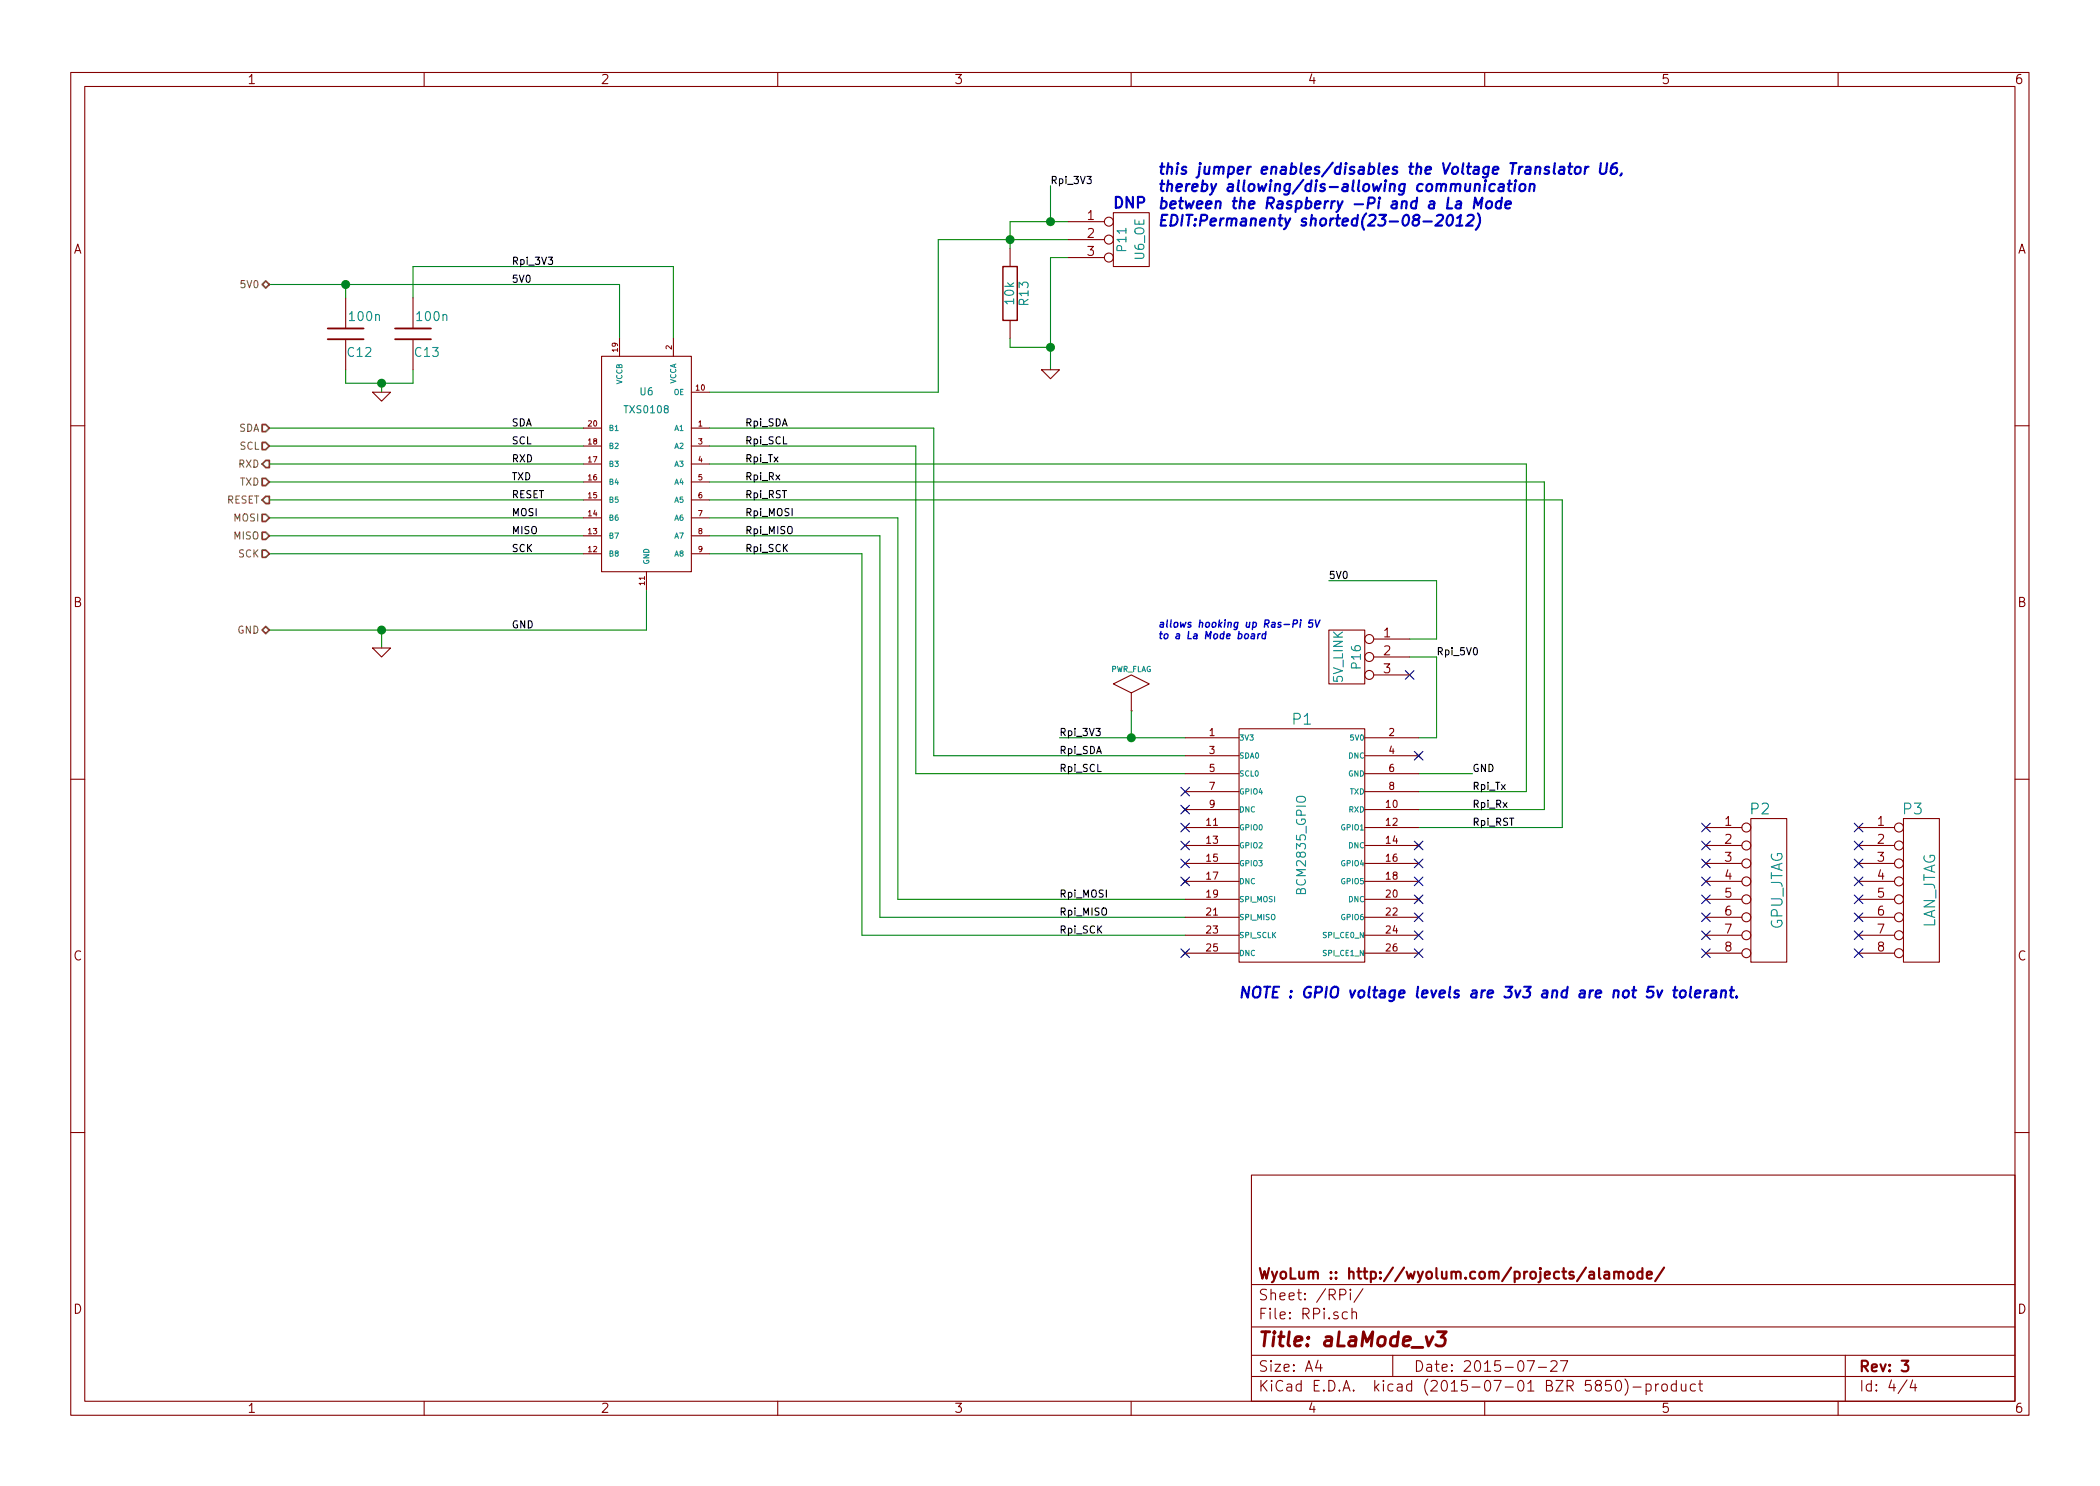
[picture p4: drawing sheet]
<svg xmlns="http://www.w3.org/2000/svg" width="297mm" height="210mm" viewBox="0 0 297 210" stroke-linecap="round" stroke-linejoin="round" font-family="sans-serif">
<g fill="none" stroke="#840000" stroke-width=".15">
<path d="M10 10.3h277v189.9h-277zM12 12.2h273v186.1h-273zM60 10.3v1.9M110 10.3v1.9M160 10.3v1.9M210 10.3v1.9M260 10.3v1.9M142.9 35.2v2.5M151.1 31.4h5.1M151.1 33.9h5.1M151.1 36.4h5.1M157.5 30.1h5.1v7.6h-5.1z"/>
<path d="M48.9 42.2v4.3M48.9 48v4.3M52.7 55.5h2.5l-1.2 1.3zM58.4 42.2v4.3M58.4 48v4.3M85.1 50.4h12.7v30.5h-12.7zM87.6 47.9v2.5M95.2 47.9v2.5M97.8 55.5h2.5M142.9 45.3v2.6M147.3 52.3h2.6l-1.3 1.3zM10 60.2h2"/>
<path d="M82.5 60.6h2.6M82.5 63.1h2.6M82.5 65.7h2.6M82.5 68.2h2.6M82.5 70.7h2.6M82.5 73.3h2.6M82.5 75.8h2.6M82.5 78.4h2.6M97.8 60.6h2.5M97.8 63.1h2.5M97.8 65.7h2.5M97.8 68.2h2.5"/>
<path d="M97.8 70.7h2.5M97.8 73.3h2.5M97.8 75.8h2.5M97.8 78.4h2.5M285 60.2h2M52.7 91.7h2.5l-1.2 1.3zM91.4 80.9v2.5M157.5 96.8l2.5-1.3 2.6 1.3-2.6 1.2zM160 98v2.6M188 89.1h5v7.7h-5zM194.3 90.4h5.1M194.3 93h5.1"/>
<path d="M194.3 95.5h5.1M10 110.3h2M160 100.6h.1M167.3 114.2l.6 .7M167.6 104.4h7.7M167.6 106.9h7.7M167.6 109.5h7.7M167.6 112h7.7M167.6 114.5h7.7M167.6 117.1h7.7M167.6 119.6h7.7M167.9 114.2l-.6 .7"/>
<path d="M175.3 103.1h17.7v33h-17.7zM193 104.4h7.7M193 106.9h7.7M193 109.5h7.7M193 112h7.7M193 114.5h7.7M193 117.1h7.7M193 119.6h7.7M200.4 106.6l.6 .6M200.4 119.3l.6 .6M201 106.6l-.6 .6M201 119.3l-.6 .6"/>
<path d="M241.3 117.1h5.1M241.3 119.6h5.1M247.6 115.8h5.1v20.3h-5.1zM262.9 117.1h5.1M262.9 119.6h5.1M269.2 115.8h5.1v20.3h-5.1zM285 110.3h2M167.3 134.6l.6 .6M167.3 124.4l.6 .6M167.6 127.2h7.7M167.6 129.8h7.7M167.6 132.3h7.7"/>
<path d="M167.6 122.2h7.7M167.6 134.9h7.7M167.6 124.7h7.7M167.9 134.6l-.6 .6M167.9 124.4l-.6 .6M193 127.2h7.7M193 129.8h7.7M193 132.3h7.7M193 122.2h7.7M193 134.9h7.7M193 124.7h7.7M200.4 126.9l.6 .7"/>
<path d="M201 126.9l-.6 .7M241.3 127.2h5.1M241.3 129.8h5.1M241.3 132.3h5.1M241.3 122.2h5.1M241.3 134.9h5.1M241.3 124.7h5.1M262.9 127.2h5.1M262.9 129.8h5.1M262.9 132.3h5.1M262.9 122.2h5.1M262.9 134.9h5.1"/>
<path d="M262.9 124.7h5.1M10 160.2h2M177 166.3h108v32h-108zM285 160.2h2M60 198.3v1.9M110 198.3v1.9M160 198.3v1.9M177 194.8h108M177 191.8h108M177 187.8h108M177 181.8h108M186.4 192.5l-.3 1h.9"/>
<path d="M186.8 193v1M189.5 183.2h.6a.41 .41 0 0 0 .3-.4 .41 .41 0 0 0-.3-.4h-.6v1.5M190.6 185.7l-.5-.1-.2 .3v.6l.2 .1 .5-.1M191 182.4l-.1 .1 .1 .1 .1-.1-.1-.1v.2M191 182.9v1M191.2 185.7a.38 .38 0 0 1 .7 .1v.8M191.2 185.1v1.5M192.8 182.3l-1.3 2M197 191.8v3M210 198.3v1.9M216 192.5h1l-.6 1.5M217.6 193.5h1.1"/>
<path d="M219.4 192.7l.2-.2 .5 .1a.37 .37 0 0 1 .1 .6l-.9 .8h.9M220.7 192.5h1l-.6 1.5M227.9 195.3h-.7l-.1 .7a.62 .62 0 0 1 .7 0l.1 .2v.5l-.2 .1h-.4l-.2-.1M228.7 195.4a.34 .34 0 0 1 .6 .2 .77 .77 0 0 1-.4 1.2 .97 .97 0 0 1-.2-1.4zM229.8 195.1a1.71 1.71 0 0 1 0 2.3M231 196.3h1.1M232.8 195.9a.48 .48 0 0 1 .7 .1l.1 .1-.1 .6a.48 .48 0 0 1-.7 0M232.8 195.8v1.5M234.2 195.8v1M234.6 195.8l-.3 .1-.1 .2M235.1 196a.41 .41 0 0 1 .7 .1v.4a.41 .41 0 0 1-.4 .3 .41 .41 0 0 1-.3-.3zM237.1 195.9l-.4-.1-.3 .3 .1 .6 .2 .1 .4-.1"/>
<path d="M237.1 195.3v1.5M237.8 195.8l.1 .9a.4 .4 0 0 0 .6 0M238.5 195.8v1M239.8 195.9l-.4-.1-.3 .3 .1 .6 .2 .1 .4-.1M240.3 195.8h.5M240.5 195.3v1.3l.2 .2h.1M260 198.3v1.9M261 191.8v6.5M269.7 195.2l-1.2 2M270.5 195.2l-.3 1.1h.9M270.9 195.8v1"/>
<circle cx="156.8" cy="31.4" r=".63"/>
<circle cx="156.8" cy="36.4" r=".63"/>
<circle cx="156.8" cy="33.9" r=".63"/>
<circle cx="193.7" cy="90.4" r=".63"/>
<circle cx="193.7" cy="93" r=".63"/>
<circle cx="193.7" cy="95.5" r=".63"/>
<circle cx="247" cy="119.6" r=".63"/>
<circle cx="247" cy="117.1" r=".63"/>
<circle cx="268.6" cy="117.1" r=".63"/>
<circle cx="268.6" cy="119.6" r=".63"/>
<circle cx="247" cy="124.7" r=".63"/>
<circle cx="247" cy="122.2" r=".63"/>
<circle cx="247" cy="127.2" r=".63"/>
<circle cx="247" cy="129.8" r=".63"/>
<circle cx="247" cy="132.3" r=".63"/>
<circle cx="247" cy="134.9" r=".63"/>
<circle cx="268.6" cy="122.2" r=".63"/>
<circle cx="268.6" cy="124.7" r=".63"/>
<circle cx="268.6" cy="127.2" r=".63"/>
<circle cx="268.6" cy="129.8" r=".63"/>
<circle cx="268.6" cy="132.3" r=".63"/>
<circle cx="268.6" cy="134.9" r=".63"/>
</g>
<path d="M228.3 179.9v1M232.3 179.4v1.5M235.4 179.3l-1.3 2M227 180l.1-.1 .5 .1v.9M227.6 180.3l-.5 .1-.2 .2 .1 .2 .1 .1 .5-.1M228.3 180.1a.38 .38 0 0 1 .7 0v.8M229 180.1a.36 .36 0 0 1 .3-.2 .36 .36 0 0 1 .3 .2v.8M230.3 180.1a.41 .41 0 0 1 .7 .1v.4a.41 .41 0 0 1-.4 .3 .41 .41 0 0 1-.3-.3zM232.3 180l-.4-.1-.3 .3 .1 .6 .2 .1 .4-.1M232.9 180.4l.8-.1-.1-.3-.4-.1-.3 .2 .1 .7 .2 .1 .4-.1M269 192.5h.9l-.5 .6 .4 .1 .1 .2-.1 .5-.2 .1h-.4l-.2-.1" fill="none" stroke="#840000" stroke-width=".3"/>
<path d="M203.3 188.4h1.3l-.8 .8a.48 .48 0 0 1 .6 .4v.5l-.2 .2-.2 .1h-.6l-.3-.1" fill="none" stroke="#840000" stroke-width=".41"/>
<g fill="#008400" stroke="#008400" stroke-width=".25">
<circle cx="148.6" cy="31.4" r=".51"/>
<circle cx="54" cy="54.2" r=".51"/>
<circle cx="48.9" cy="40.3" r=".51"/>
<circle cx="54" cy="89.1" r=".51"/>
<circle cx="148.6" cy="49.1" r=".51"/>
<circle cx="142.9" cy="33.9" r=".51"/>
<circle cx="160" cy="104.4" r=".51"/>
</g>
<g fill="none" stroke="#008400" stroke-width=".15">
<path d="M148.6 26.3v5.1M151.1 31.4h-8.2v3.8M151.1 33.9h-18.4v21.6h-32.4M151.1 36.4h-2.5v15.9M38.1 40.3h49.5v7.6M48.9 52.3v1.9h9.5v-1.9M48.9 40.3v1.9M54 54.2v1.3M58.4 42.2v-4.5h36.8v10.2M142.9 47.9v1.2h5.7M38.1 63.1h44.4M38.1 75.8h44.4"/>
<path d="M38.1 70.7h44.4M38.1 65.7h44.4M38.1 60.6h44.4M38.1 68.2h44.4M38.1 73.3h44.4M38.1 78.4h44.4M100.3 63.1h29.2v46.4h38.1M100.3 75.8h24.2v54h43.1M100.3 70.7h120.7v46.4h-20.3M100.3 65.7h115.6v46.3h-15.2M100.3 60.6h31.8v46.3h35.5M100.3 68.2h118.1v46.3h-17.7"/>
<path d="M100.3 73.3h26.7v53.9h40.6M100.3 78.4h21.6v53.9h45.7M54 89.1v2.6M91.4 83.4v5.7h-53.3M188 82.2h15.2v8.2h-3.8M199.4 93h3.8v11.4h-2.5M149.9 104.4h17.7M160 100.6v3.8M200.7 109.5h7.6"/>
</g>
<g fill="none" stroke="#000084" stroke-width=".15">
<path d="M198.8 94.9l1.2 1.2M200 94.9l-1.2 1.2M167 119l1.2 1.2M167 116.5l1.2 1.2M167 111.4l1.2 1.2M167 113.9l1.2 1.3M168.2 119l-1.2 1.2M168.2 116.5l-1.2 1.2M168.2 111.4l-1.2 1.2M168.2 113.9l-1.2 1.3M200.1 106.3l1.2 1.2M200.1 119l1.2 1.2"/>
<path d="M201.3 106.3l-1.2 1.2M201.3 119l-1.2 1.2M240.7 119l1.2 1.2M240.7 116.5l1.2 1.2M241.9 119l-1.2 1.2M241.9 116.5l-1.2 1.2M262.3 116.5l1.2 1.2M262.3 119l1.2 1.2M263.5 116.5l-1.2 1.2M263.5 119l-1.2 1.2M167 121.6l1.2 1.2M167 134.3l1.2 1.2"/>
<path d="M167 124.1l1.2 1.2M168.2 121.6l-1.2 1.2M168.2 134.3l-1.2 1.2M168.2 124.1l-1.2 1.2M200.1 121.6l1.2 1.2M200.1 124.1l1.2 1.2M200.1 129.2l1.2 1.2M200.1 134.3l1.2 1.2M200.1 131.7l1.2 1.2M200.1 126.6l1.2 1.3M201.3 121.6l-1.2 1.2M201.3 124.1l-1.2 1.2"/>
<path d="M201.3 129.2l-1.2 1.2M201.3 134.3l-1.2 1.2M201.3 131.7l-1.2 1.2M201.3 126.6l-1.2 1.3M240.7 134.3l1.2 1.2M240.7 131.7l1.2 1.2M240.7 129.2l1.2 1.2M240.7 126.6l1.2 1.3M240.7 124.1l1.2 1.2M240.7 121.6l1.2 1.2M241.9 134.3l-1.2 1.2M241.9 131.7l-1.2 1.2"/>
<path d="M241.9 129.2l-1.2 1.2M241.9 126.6l-1.2 1.3M241.9 124.1l-1.2 1.2M241.9 121.6l-1.2 1.2M262.3 134.3l1.2 1.2M262.3 131.7l1.2 1.2M262.3 129.2l1.2 1.2M262.3 126.6l1.2 1.3M262.3 124.1l1.2 1.2M262.3 121.6l1.2 1.2M263.5 134.3l-1.2 1.2M263.5 131.7l-1.2 1.2"/>
<path d="M263.5 129.2l-1.2 1.2M263.5 126.6l-1.2 1.3M263.5 124.1l-1.2 1.2M263.5 121.6l-1.2 1.2"/>
</g>
<path d="M177 89.7h.4v.7M177.4 89.9l-.3 .1-.2 .1 .1 .3 .4-.1M178 89.7l-.1 .7M178.3 89.7h-.3v.2M179 89.7h-.4l-.1 .5 .1 .2 .4-.1M179.1 89.4l-.2 1M184 88.1l-.1 .6M184 87.7v.1M185.7 87.7h-.5l-.1 .5 .2-.1 .3 .1v.4l-.2 .1-.3-.1M186.1 87.7l.2 1 .4-1" fill="none" stroke="#0000c2" stroke-width=".2"/>
<g fill="none" stroke="#0000c2" stroke-width=".3">
<path d="M203.3 30.6a.6 .6 0 0 1 .7-.1l.1 .2-.1 .4-1 .8h1M204.9 30.6a.34 .34 0 0 1 .3-.2 .34 .34 0 0 1 .3 .3 .84 .84 0 0 1-.6 1.2l-.1-.1a1.07 1.07 0 0 1 .1-1.2zM206 31.9h.9M206 28.5h.2h.4v1M206.1 30.8l.5-.4-.2 1.5M206.7 28.8l-.6 .1a.32 .32 0 0 0-.2 .5l.2 .1 .5-.1M207.6 30.6a.6 .6 0 0 1 .8-.1l.1 .2-.1 .4-1 .8h.9M208.5 29.5l.2-1.5 .3 1.1 .7-1.1-.2 1.5M209 30.2a1.75 1.75 0 0 1-.3 2.3M210.3 28.6a.4 .4 0 0 1 .4-.1 .4 .4 0 0 1 .3 .3l-.1 .5a.39 .39 0 0 1-.4 .2 .39 .39 0 0 1-.3-.3zM211.5 26.1a.5 .5 0 0 0-.8 .2l-.1 .5 .2 .2h.1h.5M212.1 26.1l.1-.1 .5 .1-.1 .9"/>
<path d="M212.4 28.5a.5 .5 0 0 0-.8 .3v.4l.1 .2 .1 .1 .5-.1M212.4 28l-.2 1.5M212.7 26.4l-.5 .1a.32 .32 0 0 0-.2 .5h.1h.5M213 29l.7-.2v-.3h-.2h-.4l-.2 .8 .2 .2 .5-.1M213.3 26h.5M213.5 25.5l-.1 1.3 .2 .2h.1M214.3 26l-.1 1M215.1 26.2a.4 .4 0 0 1 .4-.2 .4 .4 0 0 1 .3 .3l-.2 .6a.39 .39 0 0 1-.4 .2 .39 .39 0 0 1-.3-.3zM216.4 26.2a.36 .36 0 0 1 .4-.2 .36 .36 0 0 1 .3 .3l-.1 .7M216.4 26l-.1 1M220.6 23.7l.2-.1 .4 .1v.9M221.3 23.9l-.5 .1a.32 .32 0 0 0-.3 .5l.2 .1 .5-.1"/>
<path d="M221.8 23.6h.6M222.1 23.1l-.2 1.3 .2 .2h.2M222.9 23.7a.4 .4 0 0 1 .4-.1 .4 .4 0 0 1 .3 .3l-.2 .6a.39 .39 0 0 1-.4 .1 .39 .39 0 0 1-.3-.3zM224.3 23.6l-.2 1M224.7 23.6l-.3 .1-.2 .2M226.4 23.1l-.1 1.2 .1 .2a.52 .52 0 0 0 .8-.2l.1-1.2M228.7 23.1a.72 .72 0 0 0-.8 .6l-.1 .6 .1 .2a.52 .52 0 0 0 .8-.2l.1-.4-.2-.2a.51 .51 0 0 0-.7 .2M229.4 24.5l-.2 .3M237 139.6l-.2 1.3 .2 .2h.1M239.2 139.6l-.2 1.3 .2 .2M245 139.6l-.2 1.3 .2 .2h.1M236.7 140.1h.6"/>
<path d="M237.7 140.3a.4 .4 0 0 1 .4-.2 .4 .4 0 0 1 .4 .3l-.2 .6a.39 .39 0 0 1-.4 .2 .39 .39 0 0 1-.3-.3zM239.8 140.6l.7-.1v-.3l-.2-.1-.4 .1-.2 .7 .2 .2h.5M241.2 140.1l-.1 1M241.6 140.1l-.2 .1-.2 .2M242.1 140.2l.2-.1 .4 .1v.9M242.8 140.5l-.6 .1a.32 .32 0 0 0-.2 .5h.2h.5M243.5 140.3a.36 .36 0 0 1 .4-.2 .36 .36 0 0 1 .2 .3l-.1 .7M243.5 140.1l-.1 1M244.7 140.1h.6M245.6 141l.1 .1h-.1v-.1v.1"/>
</g>
<path d="M141.9 37.7h2v7.6h-2z" fill="none" stroke="#840000" stroke-width=".2"/>
<path d="M46.4 46.5h5M46.4 48h5M55.9 46.5h5.1M55.9 48h5.1" fill="none" stroke="#840000" stroke-width=".25"/>
<path d="M37.6 39.7l.5 .6-.5 .5-.5-.5zM37.1 77.8h.5l.5 .6-.5 .5h-.5zM37.1 75.3h.5l.5 .5-.5 .5h-.5zM37.1 72.8h.5l.5 .5-.5 .5h-.5zM37.1 67.7h.5l.5 .5-.5 .5h-.5zM37.1 62.6h.5l.5 .5-.5 .5h-.5zM37.1 60.1h.5l.5 .5-.5 .5h-.5zM37.6 70.2h.5v1h-.5l-.5-.5zM37.6 65.1h.5v1.1h-.5l-.5-.5zM37.1 89.1l.5-.5 .5 .5-.5 .6z" fill="none" stroke="#848400" stroke-width=".25"/>
<text font-size="2.8" fill="#840000" x="178" y="190.5">Title: aLaMode_v3</text>
<g font-size="2.1" fill="#0000c2">
<text x="157.5" y="29.5">DNP</text>
<text x="163.8" y="24.7">this jumper enables/disables the Voltage Translator U6,</text>
<text x="163.8" y="27.1">thereby allowing/dis-allowing communication</text>
<text x="163.8" y="29.6">between the Raspberry -Pi and a La Mode</text>
<text x="163.8" y="32">EDIT:Permanenty shorted(23-08-2012)</text>
<text x="175.3" y="141.2">NOTE : GPIO voltage levels are 3v3 and are not 5v tolerant.</text>
</g>
<g font-size="2.1" fill="#008484">
<text x="182.9" y="102.5">P1</text>
<text x="247.6" y="115.2">P2</text>
<text x="269.2" y="115.2">P3</text>
<text x="252.1" y="131.7" transform="rotate(-90 252.1 131.7)">GPU_JTAG</text>
<text x="273.7" y="131.6" transform="rotate(-90 273.7 131.6)">LAN_JTAG</text>
</g>
<g font-size="2.1" fill="#840000">
<text x="178" y="184">Sheet: /RPi/</text>
<text x="178" y="181">WyoLum :: http://wyolum.com/projects/alamode/</text>
<text x="178" y="186.7">File: RPi.sch</text>
<text x="178" y="196.9">KiCad E.D.A. kicad (2015-07-01 BZR 5850)-product</text>
<text x="178" y="194.1">Size: A4</text>
<text x="200" y="194.1">Date: 2015-07-27</text>
<text x="263" y="194.1">Rev: 3</text>
<text x="263" y="196.9">Id: 4/4</text>
</g>
<g font-size="1.8" fill="#840000">
<text x="35" y="11.9">1</text>
<text x="85" y="11.9">2</text>
<text x="135" y="11.9">3</text>
<text x="185" y="11.9">4</text>
<text x="235" y="11.9">5</text>
<text x="285" y="11.9">6</text>
<text x="10.4" y="35.9">A</text>
<text x="153.8" y="31.1">1</text>
<text x="153.8" y="33.6">2</text>
<text x="285.4" y="35.9">A</text>
<text x="153.8" y="36.2">3</text>
<text x="10.4" y="85.9">B</text>
<text x="285.4" y="85.9">B</text>
<text x="195.7" y="90.2">1</text>
<text x="195.7" y="92.7">2</text>
<text x="195.7" y="95.2">3</text>
<text x="244" y="116.8">1</text>
<text x="244" y="119.4">2</text>
<text x="265.6" y="116.8">1</text>
<text x="265.6" y="119.4">2</text>
<text x="244" y="121.9">3</text>
<text x="244" y="124.5">4</text>
<text x="265.6" y="121.9">3</text>
<text x="265.6" y="124.5">4</text>
<text x="244" y="127">5</text>
<text x="244" y="129.5">6</text>
<text x="265.6" y="127">5</text>
<text x="265.6" y="129.5">6</text>
<text x="10.4" y="135.9">C</text>
<text x="244" y="132.1">7</text>
<text x="244" y="134.6">8</text>
<text x="265.6" y="132.1">7</text>
<text x="265.6" y="134.6">8</text>
<text x="285.4" y="135.9">C</text>
<text x="10.4" y="185.9">D</text>
<text x="285.4" y="185.9">D</text>
<text x="35" y="199.9">1</text>
<text x="85" y="199.9">2</text>
<text x="135" y="199.9">3</text>
<text x="185" y="199.9">4</text>
<text x="235" y="199.9">5</text>
<text x="285" y="199.9">6</text>
</g>
<g font-size="1.8" fill="#008484">
<text x="159.3" y="35.5" transform="rotate(-90 159.3 35.5)">P11</text>
<text x="161.8" y="36.8" transform="rotate(-90 161.8 36.8)">U6_OE</text>
<text x="49.6" y="45.4">100n</text>
<text x="59.1" y="45.4">100n</text>
<text x="143.4" y="43" transform="rotate(-90 143.4 43)">10k</text>
<text x="145.5" y="43.1" transform="rotate(-90 145.5 43.1)">R13</text>
<text x="49.2" y="50.5">C12</text>
<text x="58.8" y="50.5">C13</text>
<text x="192.5" y="94.5" transform="rotate(-90 192.5 94.5)">P16</text>
<text x="189.9" y="96.6" transform="rotate(-90 189.9 96.6)">5V_LINK</text>
<text x="184.7" y="126.3" transform="rotate(-90 184.7 126.3)">BCM2835_GPIO</text>
</g>
<g font-size="1.4">
<text x="148.6" y="26">Rpi_3V3</text>
<text x="72.4" y="37.5">Rpi_3V3</text>
<text x="72.4" y="40">5V0</text>
<text x="72.4" y="65.4">RXD</text>
<text x="72.4" y="62.9">SCL</text>
<text x="72.4" y="60.3">SDA</text>
<text x="105.4" y="65.4">Rpi_Tx</text>
<text x="105.4" y="62.9">Rpi_SCL</text>
<text x="105.4" y="60.3">Rpi_SDA</text>
<text x="72.4" y="70.5">RESET</text>
<text x="72.4" y="67.9">TXD</text>
<text x="105.4" y="70.5">Rpi_RST</text>
<text x="105.4" y="67.9">Rpi_Rx</text>
<text x="72.4" y="75.6">MISO</text>
<text x="72.4" y="73">MOSI</text>
<text x="105.4" y="75.6">Rpi_MISO</text>
<text x="105.4" y="73">Rpi_MOSI</text>
<text x="72.4" y="78.1">SCK</text>
<text x="105.4" y="78.1">Rpi_SCK</text>
<text x="188" y="81.9">5V0</text>
<text x="72.4" y="88.9">GND</text>
<text x="203.2" y="92.7">Rpi_5V0</text>
<text x="149.9" y="104.1">Rpi_3V3</text>
<text x="149.9" y="106.7">Rpi_SDA</text>
<text x="149.9" y="109.2">Rpi_SCL</text>
<text x="208.3" y="109.2">GND</text>
<text x="208.3" y="111.8">Rpi_Tx</text>
<text x="208.3" y="116.8">Rpi_RST</text>
<text x="208.3" y="114.3">Rpi_Rx</text>
<text x="149.9" y="129.5">Rpi_MISO</text>
<text x="149.9" y="127">Rpi_MOSI</text>
<text x="149.9" y="132.1">Rpi_SCK</text>
</g>
<g font-size="1.4" fill="#848400">
<text x="34.2" y="40.8">5V0</text>
<text x="33.7" y="61.1">SDA</text>
<text x="33.9" y="63.6">SCL</text>
<text x="32" y="71.2">RESET</text>
<text x="33.7" y="66.2">RXD</text>
<text x="33.9" y="68.7">TXD</text>
<text x="33.1" y="76.3">MISO</text>
<text x="33.1" y="73.8">MOSI</text>
<text x="33.7" y="78.9">SCK</text>
<text x="33.5" y="89.7">GND</text>
</g>
<g font-size="1.4" fill="#008484">
<text x="88.5" y="58.5">TXS0108</text>
<text x="90.6" y="55.9">U6</text>
</g>
<g font-size="1.4" fill="#0000c2">
<text x="163.8" y="88.8">allows hooking up Ras-Pi 5V</text>
<text x="163.8" y="90.4">to a La Mode board</text>
</g>
<g font-size="1.4" fill="#840000">
<text x="171.1" y="104.1">1</text>
<text x="171.1" y="106.7">3</text>
<text x="196.5" y="104.1">2</text>
<text x="196.5" y="106.7">4</text>
<text x="171.1" y="109.2">5</text>
<text x="171.1" y="111.8">7</text>
<text x="196.5" y="109.2">6</text>
<text x="196.5" y="111.8">8</text>
<text x="170.7" y="116.8">11</text>
<text x="170.7" y="119.4">13</text>
<text x="171.1" y="114.3">9</text>
<text x="196.1" y="114.3">10</text>
<text x="196.1" y="116.8">12</text>
<text x="196.1" y="119.4">14</text>
<text x="170.7" y="121.9">15</text>
<text x="170.7" y="124.5">17</text>
<text x="196.1" y="121.9">16</text>
<text x="196.1" y="124.5">18</text>
<text x="170.7" y="129.5">21</text>
<text x="170.7" y="127">19</text>
<text x="196.1" y="127">20</text>
<text x="196.1" y="129.5">22</text>
<text x="170.7" y="132.1">23</text>
<text x="170.7" y="134.6">25</text>
<text x="196.1" y="132.1">24</text>
<text x="196.1" y="134.6">26</text>
</g>
<g font-size="1.1" fill="#840000">
<text x="87.4" y="49.7" transform="rotate(-90 87.4 49.7)">19</text>
<text x="95" y="49.4" transform="rotate(-90 95 49.4)">2</text>
<text x="98.5" y="55.2">10</text>
<text x="83.2" y="60.3">20</text>
<text x="83.2" y="65.4">17</text>
<text x="83.2" y="62.9">18</text>
<text x="98.8" y="60.3">1</text>
<text x="98.8" y="62.9">3</text>
<text x="98.8" y="65.4">4</text>
<text x="83.2" y="70.5">15</text>
<text x="83.2" y="67.9">16</text>
<text x="98.8" y="67.9">5</text>
<text x="98.8" y="70.5">6</text>
<text x="83.2" y="75.6">13</text>
<text x="83.2" y="73">14</text>
<text x="98.8" y="73">7</text>
<text x="98.8" y="75.6">8</text>
<text x="83.2" y="78.1">12</text>
<text x="91.2" y="82.7" transform="rotate(-90 91.2 82.7)">11</text>
<text x="98.8" y="78.1">9</text>
</g>
<g font-size="1.1" fill="#008484">
<text x="88" y="54.4" transform="rotate(-90 88 54.4)">VCCB</text>
<text x="95.2" y="55.9">OE</text>
<text x="95.6" y="54.4" transform="rotate(-90 95.6 54.4)">VCCA</text>
<text x="86.1" y="61">B1</text>
<text x="86.1" y="63.5">B2</text>
<text x="95.4" y="61">A1</text>
<text x="95.4" y="63.5">A2</text>
<text x="86.1" y="71.1">B5</text>
<text x="86.1" y="68.6">B4</text>
<text x="86.1" y="66">B3</text>
<text x="95.4" y="66">A3</text>
<text x="95.4" y="68.6">A4</text>
<text x="95.4" y="71.1">A5</text>
<text x="86.1" y="76.2">B7</text>
<text x="86.1" y="73.7">B6</text>
<text x="95.4" y="73.7">A6</text>
<text x="95.4" y="76.2">A7</text>
<text x="86.1" y="78.7">B8</text>
<text x="91.8" y="79.9" transform="rotate(-90 91.8 79.9)">GND</text>
<text x="95.4" y="78.7">A8</text>
<text x="157" y="95.1">PWR_FLAG</text>
<text x="175.3" y="104.8">3V3</text>
<text x="175.3" y="107.3">SDA0</text>
<text x="190.7" y="107.3">DNC</text>
<text x="191.1" y="104.8">5V0</text>
<text x="175.3" y="109.8">SCL0</text>
<text x="175.3" y="112.4">GPIO4</text>
<text x="190.7" y="109.8">GND</text>
<text x="190.9" y="112.4">TXD</text>
<text x="175.3" y="114.9">DNC</text>
<text x="175.3" y="117.5">GPIO0</text>
<text x="189.8" y="117.5">GPIO1</text>
<text x="190.8" y="114.9">RXD</text>
<text x="175.3" y="120">GPIO2</text>
<text x="175.3" y="122.5">GPIO3</text>
<text x="175.3" y="125.1">DNC</text>
<text x="189.8" y="122.5">GPIO4</text>
<text x="189.8" y="125.1">GPIO5</text>
<text x="190.7" y="120">DNC</text>
<text x="175.3" y="130.2">SPI_MISO</text>
<text x="175.3" y="127.6">SPI_MOSI</text>
<text x="189.8" y="130.2">GPIO6</text>
<text x="190.7" y="127.6">DNC</text>
<text x="175.3" y="132.7">SPI_SCLK</text>
<text x="175.3" y="135.2">DNC</text>
<text x="187.3" y="132.7">SPI_CE0_N</text>
<text x="187.3" y="135.2">SPI_CE1_N</text>
</g>
</svg>
